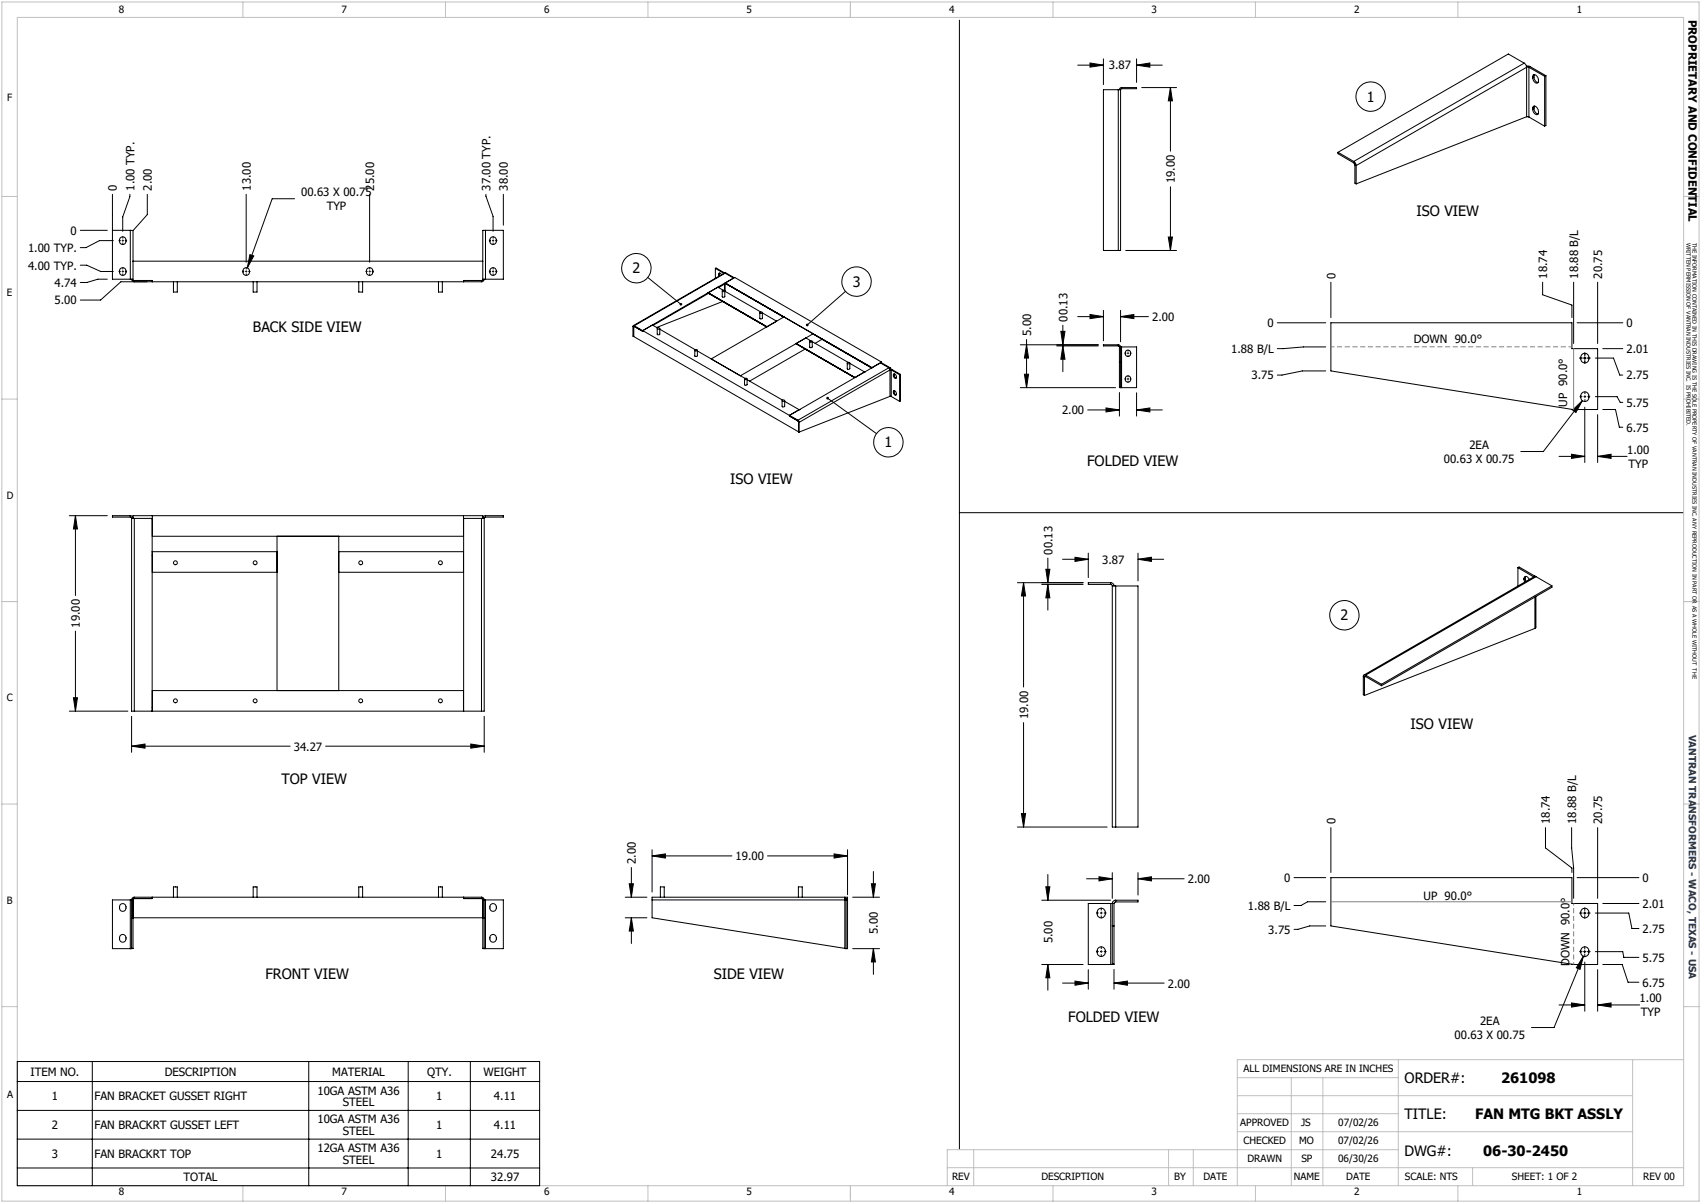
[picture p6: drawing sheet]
<svg xmlns="http://www.w3.org/2000/svg" width="420mm" height="297mm" viewBox="0 0 420 297" stroke-linecap="round" stroke-linejoin="round" font-family="sans-serif">
<g fill="none" stroke="#000" stroke-width=".25">
<path d="M236.9 5v278.8M266.1 16.1h6.4M269.1 15.6l3.4 .5-3.4 .5zM272.5 14.5v6.4M280.6 16.1l3.3-.5v1zM280.6 14.5v5.9M280.6 16.1h6.4M376.3 15.6l.5 .4 .1 .6M376.3 15.6l-42 24.3M376.3 15.6l-3.9-2.3-42 24.3M376.9 16.3l.9 .1M376.9 16.6h.6"/>
<path d="M376.9 16.6l-42 24.3M376.9 16.6v12.2M377.5 16.6v12.3M377.5 16.6l3.9 2.2M377.8 16.4l3.9 2.3M377.8 16.4l-.3 .2M378.5 18.9a.5 .5 0 0 1 .4-.5 .5 .5 0 0 1 .5 .4 1.29 1.29 0 0 1 .2 1.7 1.28 1.28 0 0 1-1.1-1.3M378.5 18.9v.3M378.7 19a1.37 1.37 0 0 0 1.1 1.4M378.7 18.7l-.2 .2M378.7 19l-.2 .2M378.7 18.7v.3"/>
<path d="M378.8 18.4l-.1 .3M381.4 18.8v12.3M381.7 18.7l-.3 .1M381.7 18.7v12.3l-.3 .1M276.1 22.2h.6M276.1 22.2v39.6M276.1 22.2h-3.6v39.6h3.6M276.7 22.2v39.6h-.6M276.9 21.6l-.4 .2-.1 .4M276.9 21.9l-.2 .3M276.9 21.6v.3M276.9 21.6h3.7v.3h-3.7"/>
<path d="M281.9 21.6h8.6M289 21.6l.5 3.3h-1zM289 21.6v15.7M330.4 37.6l3.9 2.3M330.4 37.6v.4l3.9 2.2M334.3 39.9l.3 .3 .3 .7M334.3 39.9v.3M376.9 28.8l.6 .1M376.9 28.8l-42 16.6M377.5 28.9l3.9 2.2M378.5 26.7a.5 .5 0 0 1 .4-.6 .5 .5 0 0 1 .5 .4 1.29 1.29 0 0 1 .2 1.8 1.21 1.21 0 0 1-1.1-1.3M378.5 26.7v.3"/>
<path d="M378.7 26.8a1.46 1.46 0 0 0 1.1 1.3M378.7 26.5v.3M378.7 26.5l-.2 .2M378.7 26.8l-.2 .2M378.8 26.2l-.1 .3M19.8 56.9h6.7M27.8 48v20.9h4.4M27.8 56.9h4.4M28 59.4h-3.4l-3.4 1.7h-1.4M29.8 58.6a.89 .89 0 0 1 1.3 .9 .89 .89 0 0 1-1.4 .6 1.31 1.31 0 0 1 .1-1.5zM32.1 48v.5l-1.8 5v3.6M32.2 56.9h.6"/>
<path d="M32.2 56.9v12M32.8 56.9v12.3h4.8v.4M36.4 48v5l-3.6 3.9M60.8 48v16.7M72.7 49.1h-5.5l-6.1 17M91.3 48v16.7M119.9 56.9h-.7v12.3h-4.8v.4M119.9 56.9v12M119.9 56.9h4.4v12h-4.4M120 48v.4l1.7 5v3.7M121.1 58.8a.88 .88 0 0 1 1.2 0 .88 .88 0 0 1 0 1.2 .88 .88 0 0 1-1.2 .1l-.1-.3zM124.3 48v7.6"/>
<path d="M288.5 58.5h1l-.5 3.3zM289 46.1v15.7M334.3 40.2l.2 .5M334.5 40.7l.4 .2M334.5 40.7v4.5l.4 .2M334.9 40.9v4.5M19.8 65.5h1.6l3.5 1.5h3.1M26.5 68.9h-2.3l-2.8 .8h-1.6M29.7 66.4a.88 .88 0 0 1 1.2 0 .88 .88 0 0 1 0 1.3 .88 .88 0 0 1-1.2 0l-.2-.3zM32.2 68.9h.6M32.5 68.9a.66 .66 0 0 0 .7 .7v-.4M32.8 64.5h86.4"/>
<path d="M42.8 69.6v2.5h1v-2.5M60.1 66.4a.88 .88 0 0 1 1.3 0 .88 .88 0 0 1 0 1.3 .88 .88 0 0 1-1.3 0l-.1-.3zM61.7 62.9l1 .3-1.6 2.9zM62.5 69.6v2.5h1v-2.5M88.6 69.6v2.5h.9v-2.5M90.6 66.4a.88 .88 0 0 1 1.2 0 .88 .88 0 0 1 0 1.3 .88 .88 0 0 1-1.2 0l-.1-.3zM108.3 69.6v2.5h.9v-2.5M114.5 69.2v.4M118.9 69.2v.4M118.9 69.6h-89.1l-5 4.5h-5M119.2 68.9h.7M119.6 68.9a.66 .66 0 0 1-.7 .7"/>
<path d="M121.1 66.4a.88 .88 0 0 1 1.2 0 .88 .88 0 0 1 0 1.3 .88 .88 0 0 1-1.2 0l-.1-.3zM159.9 68.5l8.2 6.6M174.9 72.3h.1M174.9 72.3l14.4 8.4M174.9 72.3l14.5 8.4 2.4-1.4-3.6-2M174.9 72.4l-13.6 7.9M176.6 66.2h.2l2.1 1.2M176.6 66.2v2.5M176.6 66.2l2.1 1.3M177.4 71l1.7-1 14.4 8.3M177.5 67.7a.35 .35 0 0 1 .4-.3 .35 .35 0 0 1 .3 .4M177.5 67.8l.1 .4"/>
<path d="M177.5 67.7v.1M177.6 67.8l.1 .3M177.6 67.6l-.1 .1M177.6 67.8h-.1M177.6 67.6v.2M177.7 67.4l-.1 .2M178.3 71.8v1.4l.2 .2 .5-.2v-1.4M178.4 71.7h.5a.23 .23 0 0 1-.3 .3 .23 .23 0 0 1-.2-.3zM178.4 74.4l-16.3 6.5M178.5 71.6l-1.2-.7-2.4 1.4M178.7 67.5h.1M178.9 67.4h.1"/>
<path d="M178.9 67.4l-.2 .1M178.9 70.1v1.6M179 71.9l8.8 5.1M179 67.4l-22.6 13M179 70.1v1.8M179 67.4h.2l2.1 1.2M179 67.4l-22.4 13M179 67.4l2.1 1.2M179.1 69.9h.1M179.1 69.9v.1M179.1 69.9l14.5 8.3-18 10.4 7.2 4.2 18-10.4v.1M179.1 69.9l36.2 20.9"/>
<path d="M179.1 69.9l2.3-1.4 36.3 20.9M181.1 68.6l-22.4 13v.2l-2.2-1.3v2.6M181.1 68.6v.1M187.6 77.2v1.4l.2 .1 .4-.1v-1.4M187.7 77.1l.4-.1a.25 .25 0 0 1-.2 .4 .25 .25 0 0 1-.2-.3zM208.8 71.9l-9.5 8.3M266.1 78.2h6.4M269.1 77.6l3.4 .6-3.4 .5zM272.5 76.6v7.5M276.7 78.2l3.3-.6v1.1zM276.7 76.6v7.8M276.7 78.2h6.9"/>
<path d="M278 61.8h12.5M315.4 79.7h11.9M328.6 69.7v8.7M328.6 79.7h59.5v6.4h6.4v15h-6.4l-59.5-9.5zM380.9 69.7v3.1l7.2 2.5v3.1M388.5 69.7v15.1M389.4 79.7h11.3M394.5 69.7v15.1M156.3 80.6v2.4l.2 .1M156.5 83.1l40.7 23.5M156.6 80.4h-.2l-.1 .2M156.6 80.4v.2h-.3"/>
<path d="M156.6 80.4l38.3 22.1M161.1 80.3l1.2 .7M162.3 81h.1a.28 .28 0 0 1 .4-.1 .28 .28 0 0 1 0 .4 .28 .28 0 0 1-.4 0zM162.3 81.1v1.4l.1 .2 .5-.2v-1.4M162.9 81.3l8.7 5M171.6 86.5v1.4l.1 .1 .5-.1v-1.4M171.6 86.4l.4-.1 .2 .2-.4 .1zM172.2 86.6l11.7 6.8M183.8 93.6v1.4l.2 .1 .5-.1v-1.4M183.8 93.5l.5-.1a.27 .27 0 0 1-.2 .4 .27 .27 0 0 1-.3-.3zM184.5 93.7l8.7 5.1M193.1 98.9v1.4l.2 .2 .4-.2v-1.4"/>
<path d="M193.1 98.8l.4-.1a.25 .25 0 0 1 .1 .4 .25 .25 0 0 1-.3 .1 .25 .25 0 0 1-.2-.4zM193.7 99.1l3.6 2M196.6 84.8h.1M196.6 84.8l14.4 8.4M196.6 84.8l14.5 8.4M198.8 86.2l-13.7 7.9M198.9 86.2h.1M199.9 84.2l.5-.1a.26 .26 0 0 1-.2 .4 .26 .26 0 0 1-.3-.3zM199.9 84.3v1.4l.2 .1 .5-.1v-1.4M200.1 84.1l-1.1-.7-2.4 1.4M200.6 84.3l8.8 5.2M200.8 82.5l14.4 8.3-12.2-7.1-1.7 1.1"/>
<path d="M204.4 98.3l12 8.8M209.2 89.6v1.4l.1 .2 .5-.2v-1.4M209.2 89.6l.5-.1a.26 .26 0 0 1-.2 .3 .26 .26 0 0 1-.3-.2zM209.8 89.7l3.7 2.1M211.1 93.2h.1M213.5 91.8h.1M213.5 91.8l-2.4 1.4M215.3 90.8h.1M217.7 89.6l-.2 .1M217.7 89.6l2.2 1.3M217.7 89.4l-2.4 1.4M217.7 89.4v.2"/>
<path d="M219.5 90.8l.2 .5M219.5 90.8l-2.1-1.2-22.5 12.9M219.5 90.8l-22.5 12.9M219.7 91.3h.4M219.7 91.2h.5M219.7 97.9h.4M219.7 91.3l-22.4 13M219.7 91.3v6.6M219.7 97.9l-22.4 8.8M219.9 90.9l-.2 .1M219.9 90.9v.3M220.1 97.9l2 1.2"/>
<path d="M220.1 91.3v6.6M220.1 91.3l2 1.2M220.2 91.2l-.1 .1M220.2 91.2l2.1 1.2M220.6 96.7a.37 .37 0 0 1 .5-.2 .37 .37 0 0 1 .2 .4v.4a.37 .37 0 0 1-.4 .3 .37 .37 0 0 1-.3-.5v-.2M220.6 92.6v-.1a.52 .52 0 0 1 .6 0 .52 .52 0 0 1 .1 .7 .37 .37 0 0 1-.4 .2 .37 .37 0 0 1-.3-.4v-.3M220.6 92.6v.1M220.6 96.7v.2M220.7 92.6l.2 .6 .4 .1M220.7 96.8l.2 .4 .4 .3M220.7 92.5l-.1 .1M220.7 92.6l-.1 .1"/>
<path d="M220.7 92.5v.1M220.7 96.6v.2M220.7 96.6l-.1 .1M220.7 96.8l-.1 .1M220.8 92.3l-.1 .2M220.8 96.4l-.1 .2M222.1 92.5v6.6M222.3 92.4l-.2 .1M222.3 92.4v6.6l-.2 .1M251.9 85.1h19.3M251.9 95.7h23.5M252.9 92.4h1.1l-.5 3.3z"/>
<path d="M253.5 85.1l.5 3.3h-1.1zM253.5 83.8v11.9M260.9 85.4h10.3M261.9 81.8h1.1l-.6 3.3zM262.4 85.4l.6 3.3h-1.1zM262.4 80.3v4.8M262.4 85.4v6.4M276.1 85.1l.3 .1 .3 .5M276.1 85.4l.3 .3M276.1 85.1v.3M276.1 85.1h-3.6v.3h3.6M276.4 95.6l.3 .1"/>
<path d="M276.4 85.7h.3M276.4 89.4h.3M276.4 85.7v9.9M276.4 96.9v5.8M276.4 95.6h.3M276.7 95.6v.1M276.7 85.7h.2M276.7 85.7v9.9M276.7 95.7h.2M276.9 85.7h3.7v10h-3.7M276.9 85.7v10M278 93a.71 .71 0 0 1 1 .1 .71 .71 0 0 1 0 1 .71 .71 0 0 1-1 0l-.2-.2z"/>
<path d="M278 86.7a.71 .71 0 0 1 1 0 .71 .71 0 0 1 0 1 .71 .71 0 0 1-1 .1l-.2-.3zM280.6 97v5.7M327.3 85.7h-5.5l-6.4 .4M327.3 91.6h-5.7l-5.1 1h-1.1M390 88.4h.7M390.5 97.1a1.12 1.12 0 0 1 1.9 .7 1.12 1.12 0 0 1-1.5 1.2 1.34 1.34 0 0 1-.4-1.9zM390.5 87.6a1.12 1.12 0 0 1 1.9 .6 1.12 1.12 0 0 1-1.5 1.3 1.34 1.34 0 0 1-.4-1.9zM390.7 98.9l-9.6 12.6h-5.6M391 88.4h.6M391.3 87.1v.7M391.3 88.1v.6M391.3 89v.7"/>
<path d="M391.9 88.4h.7M393.9 88.4h4.5l1.5 4.2h.8M393.9 97.9h5.4l.7 1.4h.7M395.7 86.1h5M194.9 102.5v.2M194.9 102.7l2.3 1.3v2.6M194.9 102.7h.1M194.9 102.5l2.1 1.2M197 103.7l.3 .6M197.2 106.6l.1 .1M197.3 101.1h.1M197.3 101.1l-2.4 1.4"/>
<path d="M197.3 101.1v.1M197.3 104.3v2.4M268.6 101.2h7.8M273.1 100.7l3.3 .5-3.3 .5zM280.6 101.2l3.3-.5v1zM280.6 101.2h6.4M385 112.7h6.3M388 112.1l3.3 .6-3.3 .5zM388.3 101.2l2.4-2.3-1.6 2.9zM391.3 100.5v13.7M394.5 112.7l3.3-.6v1.1zM394.5 102.4v11.8"/>
<path d="M394.5 112.7h7.2M395.7 101.1h3.2l.9 4.4h.9M17.1 127.3h9.4M18.6 127.3l.5 3.3h-1zM18.6 127.3v19.7M32.2 127.3a.61 .61 0 0 1 .6 .7v-.7h86.4v.7a.61 .61 0 0 1 .7-.7M32.2 127.7h.2l.1 .3M32.2 127.3h-4.4v.4h4.4M32.2 127.3v.4M32.5 128h.7M32.5 128v47.6h.7M33.2 128v47.6"/>
<path d="M33.2 128h4.4M37.6 128.3h.1M37.6 136.2h30.8M37.6 137.2h.1M37.6 127.3v48.3M68.4 132.4v38.1M83.6 136.2h30.9M83.6 132.4v38.1M114.4 127.3v5.1h-76.8M114.4 136.2v5.1h-30.8M114.4 128.3h.1M114.4 137.2h.1"/>
<path d="M118.9 128h.7M118.9 128h-4.4v47.6M118.9 128v47.6M119.6 128v47.6h-.7M119.9 127.7h-.3v.3M119.9 127.3h4.4v.4h-4.4M119.9 127.3v.4M236.9 126.6h178.8M258.7 137.8v6.1M262.4 138.1h6.3M265.4 137.6l3.3 .5-3.3 .5zM268.7 136.6v6"/>
<path d="M281 138.1l3.3-.5v1zM281 136.6v6.8M281 138.1h6.3M18.6 155.8v19.8M37.6 141.3h30.8M251.2 143.9h16.2M252.7 143.9l.5 3.2h-1zM252.7 143.9v25.7M257.2 144.3h10.2M258.2 140.5h1l-.5 3.4zM258.7 144.3l.5 3.3h-1zM258.7 144.3v6.3"/>
<path d="M274.2 143.9a.78 .78 0 0 1 .9 .8M274.2 144.3l.3 .1 .1 .3M274.2 143.9v.4M274.2 143.9h-5.5v.4h5.5M274.6 144.7h.9M274.6 144.7v59.5h.9M275.5 144.7v59.5M275.5 144.7h5.5v59.5h-5.5M374.8 140.2l.3-.2 3.9 2.2M374.8 140.2l3.9 2.2M374.8 140.2v4.5M376.3 142.8a.59 .59 0 0 1 .6-.5 .59 .59 0 0 1 .6 .5l.1 .3"/>
<path d="M376.3 143.1l.2 .6M376.3 142.8v.3M376.6 142.9l.2 .6M376.6 142.6l-.3 .2M376.6 142.9l-.3 .2M376.6 142.6v.3M376.7 142.3l-.1 .3M378.7 142.4h.1M379 142.2l.1 .1M379 147.4v7.7M379 155.1l-42.1 16.6M379 142.2l-.3 .2"/>
<path d="M379.2 147.3v7.5l-.2 .3M379.3 142.4l-.5-.1-42 24.3M379.3 142.4l-42.1 24.3M379.3 142.4l3.9 2.2M383.2 144.6l-42.1 24.3M383.2 144.6v.4l-42.1 24.3M17.1 175.6h14.5M18.1 172.3h1l-.5 3.3zM32.5 176.8v8.9M33.2 175.6h85.7M37.6 174.6h.1M37.6 170.5h76.8v5.1"/>
<path d="M114.4 174.6h.1M119.6 176.8v8.9M252.7 178.4v25.8M336.6 167l.3 .2M336.6 167v4.5l.3 .2M336.9 167.2v4.5M337.2 166.7a.35 .35 0 0 0-.4 0 .35 .35 0 0 0-.2 .3M337.2 167l-.3 .2M337.2 167l3.9 2.3M337.2 166.7v.3M337.2 166.7l3.9 2.2M341.1 168.9v.4"/>
<path d="M32.5 184.2l3.3-.5v1zM32.5 184.2h39.1M80.4 184.2h39.2M116.2 183.7l3.4 .5-3.4 .5zM155.4 218.2h1l-.5 3.3zM155.9 214.2v7.3M161 211.3l3.3-.5v1zM161 209.8v10.4M161 211.3h19.7M189.5 211.3h19.8M206 210.8l3.3 .5-3.3 .5zM209.3 209.8v11.1"/>
<path d="M215.2 218.2h.9l-.4 3.3zM215.7 215.2v6.3M251.2 204.2h22.2M252.2 200.9h1l-.5 3.3zM258.2 218.9h1l-.5 3.3zM258.7 215.9v6.3M268.3 217h6.3M271.4 216.5l3.2 .5-3.2 .5zM274.6 215.4v6.4M281 217l3.3-.5v1zM281 215.4v5.6M281 217h11.4"/>
<path d="M319.5 216.7h7.8M328.6 204.3v11.1M328.6 216.7h59.5v6.4h6.4v15h-6.4l-59.5-9.5zM381.6 204.3v5l6.5 5v1.1M388.1 204.3v5l.4 5v7.5M389.4 216.7h15.3M394.5 204.3v17.5M29.7 231a.88 .88 0 0 1 1.2 0 .88 .88 0 0 1 0 1.3 .88 .88 0 0 1-1.2 0l-.2-.3zM29.7 223.4a.88 .88 0 0 1 1.2 0 .88 .88 0 0 1 0 1.2 .88 .88 0 0 1-1.2 .1l-.2-.3zM32.2 222.2h.3M32.2 222.2v12M32.2 222.2h-4.4v12h4.4"/>
<path d="M32.5 234.1l-.3 .1M32.5 222.2v11.9M32.5 226.6h87.1M32.5 234.1h.3M32.8 234.1l-.6 .1M33.2 221.5a.66 .66 0 0 0-.7 .7M33.2 221.5v.4l-.4 .3h-.3M33.2 221.5h85.7M37.6 221.5v.4l-4.8-.1v12.3M42.8 221.5v-2.5h1v2.5M62.5 221.5v-2.5h1v2.5M88.6 221.5v-2.5h.9v2.5"/>
<path d="M108.3 221.5v-2.5h.9v2.5M114.4 221.5v.3h4.8v12.3M114.5 221.5v.4M118.9 221.5a.66 .66 0 0 1 .7 .7M118.9 221.5v.4l.3 .3h.4M119.2 234.1l.4 .1M119.2 234.1h.4M119.6 234.1v.1M119.6 222.2h.3M119.6 222.2v11.9M119.6 234.2h.3M119.9 222.2v12"/>
<path d="M119.9 222.2h4.4v12h-4.4M121.1 231a.88 .88 0 0 1 1.2 0 .88 .88 0 0 1 0 1.3 .88 .88 0 0 1-1.2 0l-.1-.3zM121.1 223.4a.88 .88 0 0 1 1.2 0 .88 .88 0 0 1 0 1.2 .88 .88 0 0 1-1.2 .1l-.1-.3zM154.4 226.6h5.3M154.4 221.5h5.3M155.9 226.6l.5 3.3h-1zM155.9 226.6v6.3M161 222.2v-.7h48.3v12.7h-.4M161 222.2h47.6M161 222.2v4.4l47.6 7.5M163.1 221.5v-2.5h.9v2.5M197.1 221.5v-2.5h1v2.5"/>
<path d="M208.6 221.9l.3 .3M208.6 234.1l.3 .1M208.6 222.2h.3M208.6 221.5v.7M208.6 221.8h.7M208.6 222.1v.1M208.6 222.2v11.9M208.9 222.2h.4M208.9 222.2v12M210.5 221.5h6.7M210.5 234.2h6.7M215.7 234.2l.4 3.3h-.9z"/>
<path d="M215.7 234.2v6.4M257.2 238.1h10.2M257.2 222.2h17M258.7 238.1l.5 3.3h-1zM258.7 238.1v6.4M268.7 239.4v4.8M271.1 224.6a1.09 1.09 0 0 1 1.5 .1 1.09 1.09 0 0 1 0 1.5 1.09 1.09 0 0 1-1.5 0l-.2-.6zM271.3 234a1.11 1.11 0 0 1 1.6 .9 1.11 1.11 0 0 1-1.6 1 1.37 1.37 0 0 1 0-1.9zM274.2 223.1h.4M274.2 223.1h-5.5v15h5.5M274.2 223.1v15M274.6 238.1h-.4"/>
<path d="M274.6 223.1h.5M274.6 228.6h.5M274.6 223.1v15M274.6 238.1h.5M275.1 238.1h-.9M275.1 223.1v15M275.1 239.3v4.9M275.5 222.7l-.4 .4M275.5 222.2a.84 .84 0 0 0-.9 .9M275.5 222.2h5.5v.5h-5.5M275.5 222.2v.5M327.3 228.6h-3.9l-2.9 .8h-1"/>
<path d="M327.3 222.6h-4.4l-1.7 1h-1.7M390 225.4h.7M390 234.9h.7M390.5 234.1a1.09 1.09 0 0 1 1.5 .1 1.09 1.09 0 0 1 0 1.5 1.09 1.09 0 0 1-1.5 .1l-.2-.7zM390.5 224.6a1.09 1.09 0 0 1 1.5 .1 1.09 1.09 0 0 1 0 1.5 1.09 1.09 0 0 1-1.5 0l-.2-.6zM390.9 236.1l-.8 3.2-.9-.4zM390.9 236.1l-7.2 17.6h-5.6M391 225.4h.6M391 234.9h.6M391.3 224.1v.7M391.3 225.1v.6M391.3 226.1v.6"/>
<path d="M391.3 233.6v.7M391.3 234.6v.7M391.3 235.6v.7M391.3 237.5v12.2M391.9 225.4h.7M391.9 234.9h.7M393.9 225.4h8.3l.7 3.8h1.8M393.9 234.9h6.8l.2 1.5h3.8M394.5 239.4v10.3M395.7 223.1h9M395.7 238.1h4.8l1.5 4.4h2.7M262.4 242.7h6.3"/>
<path d="M265.4 242.2l3.3 .5-3.3 .5zM275.1 242.7l3.3-.5v1zM275.1 242.7h12.3M385 248.1h6.3M388 247.6l3.3 .5-3.3 .5zM394.5 248.1l3.3-.5v1zM394.5 248.1h10.3M4.3 262.1h128.9v30.6h-128.9zM4.3 267h128.9M4.3 274.1h128.9M22.8 262.1v30.6M76.2 262.1v30.6"/>
<path d="M100.8 262.1v30.6M116.1 262.1v30.6M4.3 281.2h128.9M4.3 288.4h128.9"/>
<circle cx="338.4" cy="23.8" r="3.6"/>
<circle cx="157.1" cy="66.2" r="3.6"/>
<circle cx="211.5" cy="69.5" r="3.6"/>
<circle cx="219.4" cy="109.2" r="3.6"/>
<circle cx="43.3" cy="138.9" r=".47"/>
<circle cx="63" cy="138.9" r=".47"/>
<circle cx="89.1" cy="138.9" r=".47"/>
<circle cx="108.8" cy="138.9" r=".47"/>
<circle cx="332" cy="151.9" r="3.6"/>
<circle cx="43.3" cy="173" r=".47"/>
<circle cx="63" cy="173" r=".47"/>
<circle cx="89.1" cy="173" r=".47"/>
<circle cx="108.8" cy="173" r=".47"/>
</g>
<g fill="none" stroke="#c0c0c0" stroke-width=".25">
<path d="M.5 .5h419v296h-419zM4.3 4.3h411.4v288.4h-411.4zM60 .5v3.8M110 .5v3.8M160 .5v3.8M210 .5v3.8M260 .5v3.8M310 .5v3.8M360 .5v3.8M.5 48.5h3.8M415.7 48.5h3.8M.5 98.5h3.8"/>
<path d="M415.7 98.5h3.8M.5 148.5h3.8M415.7 148.5h3.8M.5 198.5h3.8M415.7 198.5h3.8M.5 248.5h3.8M415.7 248.5h3.8M305.5 270.5h97.6M305.5 279.4h97.6M305.5 275h39.8M305.5 266.1h39.8M318.8 266.1v26.6"/>
<path d="M326.6 266.1v26.6M345.3 261.6v31.1M403.1 261.6v31.1M415.7 261.6h-110.2v31.1M60 292.7v3.8M110 292.7v3.8M160 292.7v3.8M210 292.7v3.8M233.9 288.3h181.8M240.4 283.8v8.9M260 292.7v3.8M288.5 283.8v8.9"/>
<path d="M294.6 283.8v8.9M310 292.7v3.8M345.3 283.8h-111.4v8.9M360 292.7v3.8M363.6 288.3v4.4"/>
</g>
<g fill="#000">
<path d="M269.1 15.6l3.4 .5-3.4 .5zM280.6 16.1l3.3-.5v1zM289 21.6l.5 3.3h-1zM61.7 62.9l1 .3-1.6 2.9zM269.1 77.6l3.4 .6-3.4 .5zM276.7 78.2l3.3-.6v1.1zM288.5 58.5h1l-.5 3.3zM253.5 85.1l.5 3.3h-1.1zM252.9 92.4h1.1l-.5 3.3zM261.9 81.8h1.1l-.6 3.3zM262.4 85.4l.6 3.3h-1.1zM388.3 101.2l2.4-2.3-1.6 2.9z"/>
<path d="M273.1 100.7l3.3 .5-3.3 .5zM280.6 101.2l3.3-.5v1zM388 112.1l3.3 .6-3.3 .5zM394.5 112.7l3.3-.6v1.1zM18.6 127.3l.5 3.3h-1zM265.4 137.6l3.3 .5-3.3 .5zM281 138.1l3.3-.5v1zM252.7 143.9l.5 3.2h-1zM258.7 144.3l.5 3.3h-1zM258.2 140.5h1l-.5 3.4zM18.1 172.3h1l-.5 3.3zM32.5 184.2l3.3-.5v1z"/>
<path d="M116.2 183.7l3.4 .5-3.4 .5zM161 211.3l3.3-.5v1zM206 210.8l3.3 .5-3.3 .5zM252.2 200.9h1l-.5 3.3zM271.4 216.5l3.2 .5-3.2 .5zM281 217l3.3-.5v1zM155.4 218.2h1l-.5 3.3zM155.9 226.6l.5 3.3h-1zM215.7 234.2l.4 3.3h-.9zM215.2 218.2h.9l-.4 3.3zM258.2 218.9h1l-.5 3.3zM258.7 238.1l.5 3.3h-1z"/>
<path d="M390.9 236.1l-.8 3.2-.9-.4zM265.4 242.2l3.3 .5-3.3 .5zM275.1 242.7l3.3-.5v1zM388 247.6l3.3 .5-3.3 .5zM394.5 248.1l3.3-.5v1z"/>
<path d="M167.9 74.9v.4l.4 .1-.2-.3 .3 .2-.1-.4zM204.1 98l.3 .3-.3-.2a.35 .35 0 0 0 .2 .5 .35 .35 0 0 0 .4-.4 .35 .35 0 0 0-.5-.2zM199.1 79.9l-.1 .5 .3-.2-.2 .3a.33 .33 0 0 0 .4 0 .33 .33 0 0 0 .1-.5 .33 .33 0 0 0-.5-.1z"/>
</g>
<g fill="none" stroke="#000" stroke-width=".25" stroke-dasharray="15.2 1.3 1.3 1.3" stroke-linecap="butt">
<path d="M29.8 59.4h-.5M30.3 59.4v.3M30.3 59.4h.3M30.3 59.4v-.3M30.3 59.4h-.2M30.3 59.9v.5M30.3 58.9v-.6M30.8 59.4h.6M121.3 59.4h-.6M121.8 59.4v.3M121.8 59.4h.2M121.8 59.4v-.3"/>
<path d="M121.8 59.4h-.3M121.8 59.9v.5M121.8 58.9v-.6M122.3 59.4h.5M29.8 67h-.5M30.3 67v.3M30.3 67h.3M30.3 67v-.2M30.3 67h-.2M30.3 67.5v.6M30.3 66.5v-.5M30.8 67h.6"/>
<path d="M60.3 67h-.5M60.8 67v.3M60.8 67h.3M60.8 67v-.2M60.8 67h-.3M60.8 67.5v.6M60.8 66.5v-.5M61.3 67h.5M90.8 67h-.6M91.3 67v.3M91.3 67h.2M91.3 67v-.2"/>
<path d="M91.3 67h-.3M91.3 67.5v.6M91.3 66.5v-.5M91.8 67h.5M121.3 67h-.6M121.8 67v.3M121.8 67h.2M121.8 67v-.2M121.8 67h-.3M121.8 67.5v.6M121.8 66.5v-.5M122.3 67h.5"/>
<path d="M278.1 93.6h-.4M278.1 87.2h-.4M278.5 93.6v-.3M278.5 93.6h-.2M278.5 93.6v.2M278.5 93.6h.2M278.5 93.1v-.4M278.5 94v.4M278.5 87.2v-.2M278.5 87.2h-.2M278.5 87.2v.2M278.5 87.2h.2"/>
<path d="M278.5 86.8v-.5M278.5 87.6v.5M279 93.6h.4M279 87.2h.4M390.7 97.9h-.7M390.7 88.4h-.7M391.3 97.9v.3M391.3 97.9h.4M391.3 97.9v-.3M391.3 97.9h-.3M391.3 98.6v.6M391.3 97.3v-.7"/>
<path d="M391.3 88.4v.3M391.3 88.4h.4M391.3 88.4v-.3M391.3 88.4h-.3M391.3 89v.7M391.3 87.8v-.7M392 97.9h.6M392 88.4h.6M271.3 234.9h-.7M271.3 225.4h-.7M271.9 234.9v-.3M271.9 234.9h-.3"/>
<path d="M271.9 234.9v.3M271.9 234.9h.3M271.9 234.3v-.7M271.9 235.6v.6M271.9 225.4v-.3M271.9 225.4h-.3M271.9 225.4v.3M271.9 225.4h.3M271.9 224.8v-.7M271.9 226v.7M272.6 234.9h.6M272.6 225.4h.6"/>
</g>
<path d="M388.1 85.6h-59.5" fill="none" stroke="#808080" stroke-width=".25" stroke-dasharray="1.3 .6" stroke-dashoffset=".4" stroke-linecap="butt"/>
<path d="M388.5 86.1v15M328.6 222.6h59.5" fill="none" stroke="#808080" stroke-width=".25"/>
<path d="M388.6 238.1v-15.1" fill="none" stroke="#808080" stroke-width=".25" stroke-dasharray="1.3 .6" stroke-dashoffset=".7" stroke-linecap="butt"/>
<g font-size="3.5">
<text x="337.5" y="25.1">1</text>
<text x="349.7" y="53.2">ISO VIEW</text>
<text x="156.2" y="67.5">2</text>
<text x="210.5" y="70.8">3</text>
<text x="62.5" y="82">BACK SIDE VIEW</text>
<text x="218.4" y="110.5">1</text>
<text x="180.3" y="119.4">ISO VIEW</text>
<text x="268.4" y="115.2">FOLDED VIEW</text>
<text x="331" y="153.2">2</text>
<text x="348.3" y="179.9">ISO VIEW</text>
<text x="69.5" y="193.6">TOP VIEW</text>
<text x="65.6" y="241.7">FRONT VIEW</text>
<text x="176.3" y="241.7">SIDE VIEW</text>
<text x="263.8" y="252.4">FOLDED VIEW</text>
<text x="346.8" y="267.4">ORDER#:</text>
<text x="370.7" y="267.4">261098</text>
<text x="346.8" y="276.2">TITLE:</text>
<text x="364.2" y="276.2">FAN MTG BKT ASSLY</text>
<text x="346.8" y="285.4">DWG#:</text>
<text x="366.2" y="285.4">06-30-2450</text>
</g>
<g font-size="2.8">
<text x="416.9" y="4.9" transform="rotate(90 416.9 4.9)">PROPRIETARY AND CONFIDENTIAL</text>
<text x="273.8" y="17.2">3.87</text>
<text x="28.9" y="47.1" transform="rotate(-90 28.9 47.1)">0</text>
<text x="33.2" y="47.1" transform="rotate(-90 33.2 47.1)">1.00 TYP.</text>
<text x="37.5" y="47.1" transform="rotate(-90 37.5 47.1)">2.00</text>
<text x="61.9" y="47.1" transform="rotate(-90 61.9 47.1)">13.00</text>
<text x="92.4" y="47.1" transform="rotate(-90 92.4 47.1)">25.00</text>
<text x="121.1" y="47.1" transform="rotate(-90 121.1 47.1)">37.00 TYP.</text>
<text x="125.4" y="47.1" transform="rotate(-90 125.4 47.1)">38.00</text>
<text x="290.1" y="45.2" transform="rotate(-90 290.1 45.2)">19.00</text>
<text x="74.4" y="48.5">00.63 X 00.75</text>
<text x="80.7" y="51.9">TYP</text>
<text x="17.4" y="58">0</text>
<text x="6.9" y="62.2">1.00 TYP.</text>
<text x="6.9" y="66.6">4.00 TYP.</text>
<text x="13.5" y="70.8">4.74</text>
<text x="329.7" y="68.8" transform="rotate(-90 329.7 68.8)">0</text>
<text x="382" y="68.8" transform="rotate(-90 382 68.8)">18.74</text>
<text x="389.7" y="68.8" transform="rotate(-90 389.7 68.8)">18.88 B/L</text>
<text x="395.6" y="68.8" transform="rotate(-90 395.6 68.8)">20.75</text>
<text x="13.5" y="75.2">5.00</text>
<text x="254.6" y="82.9" transform="rotate(-90 254.6 82.9)">5.00</text>
<text x="263.6" y="79.4" transform="rotate(-90 263.6 79.4)">00.13</text>
<text x="284.5" y="79.2">2.00</text>
<text x="313" y="80.8">0</text>
<text x="401.6" y="80.8">0</text>
<text x="304" y="87.2">1.88 B/L</text>
<text x="349.1" y="84.7">DOWN 90.0°</text>
<text x="401.6" y="87.2">2.01</text>
<text x="309" y="93.7">3.75</text>
<text x="401.6" y="93.7">2.75</text>
<text x="387" y="100.4" transform="rotate(-90 387 100.4)">UP 90.0°</text>
<text x="401.6" y="100.4">5.75</text>
<text x="262.2" y="102.3">2.00</text>
<text x="401.6" y="106.6">6.75</text>
<text x="362.8" y="110.9">2EA</text>
<text x="401.8" y="112">1.00</text>
<text x="356.5" y="114.3">00.63 X 00.75</text>
<text x="402.1" y="115.4">TYP</text>
<text x="259.8" y="136.9" transform="rotate(-90 259.8 136.9)">00.13</text>
<text x="272.1" y="139.2">3.87</text>
<text x="19.7" y="154.9" transform="rotate(-90 19.7 154.9)">19.00</text>
<text x="253.8" y="177.5" transform="rotate(-90 253.8 177.5)">19.00</text>
<text x="72.5" y="185.3">34.27</text>
<text x="329.7" y="203.4" transform="rotate(-90 329.7 203.4)">0</text>
<text x="382.7" y="203.4" transform="rotate(-90 382.7 203.4)">18.74</text>
<text x="389.2" y="203.4" transform="rotate(-90 389.2 203.4)">18.88 B/L</text>
<text x="395.6" y="203.4" transform="rotate(-90 395.6 203.4)">20.75</text>
<text x="157" y="213.3" transform="rotate(-90 157 213.3)">2.00</text>
<text x="181.6" y="212.4">19.00</text>
<text x="293.3" y="218.1">2.00</text>
<text x="317.1" y="217.8">0</text>
<text x="405.6" y="217.8">0</text>
<text x="308.1" y="224.6">1.88 B/L</text>
<text x="351.5" y="222.1">UP 90.0°</text>
<text x="405.6" y="224.2">2.01</text>
<text x="216.8" y="230.6" transform="rotate(-90 216.8 230.6)">5.00</text>
<text x="259.8" y="232.9" transform="rotate(-90 259.8 232.9)">5.00</text>
<text x="313.2" y="230.5">3.75</text>
<text x="405.6" y="230.3">2.75</text>
<text x="387.6" y="238.5" transform="rotate(-90 387.6 238.5)">DOWN 90.0°</text>
<text x="405.6" y="237.4">5.75</text>
<text x="288.4" y="243.8">2.00</text>
<text x="405.6" y="243.6">6.75</text>
<text x="404.9" y="247.5">1.00</text>
<text x="405.2" y="250.9">TYP</text>
<text x="359.1" y="256.5">00.63 X 00.75</text>
<text x="365.5" y="253">2EA</text>
<text x="7.5" y="265.6">ITEM NO.</text>
<text x="40.7" y="265.6">DESCRIPTION</text>
<text x="82" y="265.6">MATERIAL</text>
<text x="105.4" y="265.6">QTY.</text>
<text x="119.4" y="265.6">WEIGHT</text>
<text x="12.8" y="271.6">1</text>
<text x="23.3" y="271.6">FAN BRACKET GUSSET RIGHT</text>
<text x="78.4" y="270.2">10GA ASTM A36</text>
<text x="84.6" y="273">STEEL</text>
<text x="107.7" y="271.6">1</text>
<text x="122" y="271.6">4.11</text>
<text x="12.8" y="278.7">2</text>
<text x="23.3" y="278.7">FAN BRACKRT GUSSET LEFT</text>
<text x="78.4" y="277.3">10GA ASTM A36</text>
<text x="84.6" y="280.2">STEEL</text>
<text x="107.7" y="278.7">1</text>
<text x="122" y="278.7">4.11</text>
<text x="12.8" y="285.9">3</text>
<text x="23.3" y="285.9">FAN BRACKRT TOP</text>
<text x="78.4" y="284.4">12GA ASTM A36</text>
<text x="84.6" y="287.3">STEEL</text>
<text x="107.7" y="285.9">1</text>
<text x="121.2" y="285.9">24.75</text>
<text x="45.3" y="291.6">TOTAL</text>
<text x="121.2" y="291.6">32.97</text>
</g>
<g font-size="2.5">
<text x="29.3" y="3.1">8</text>
<text x="84.3" y="3.1">7</text>
<text x="134.3" y="3.1">6</text>
<text x="184.3" y="3.1">5</text>
<text x="234.3" y="3.1">4</text>
<text x="284.3" y="3.1">3</text>
<text x="334.3" y="3.1">2</text>
<text x="389.3" y="3.1">1</text>
<text x="1.8" y="25">F</text>
<text x="1.7" y="73.1">E</text>
<text x="1.7" y="123.1">D</text>
<text x="1.7" y="173.1">C</text>
<text x="1.7" y="223.1">B</text>
<text x="307" y="264.7">ALL DIMENSIONS ARE IN INCHES</text>
<text x="1.8" y="271.1">A</text>
<text x="306.2" y="278.1">APPROVED</text>
<text x="321.2" y="278">JS</text>
<text x="330.4" y="278">07/02/26</text>
<text x="307" y="282.5">CHECKED</text>
<text x="308" y="287">DRAWN</text>
<text x="320.8" y="282.5">MO</text>
<text x="321.3" y="287">SP</text>
<text x="330.4" y="282.4">07/02/26</text>
<text x="330.4" y="286.9">06/30/26</text>
<text x="235.1" y="291.3">REV</text>
<text x="257.1" y="291.3">DESCRIPTION</text>
<text x="289.9" y="291.3">BY</text>
<text x="297.1" y="291.3">DATE</text>
<text x="319.5" y="291.3">NAME</text>
<text x="332.4" y="291.2">DATE</text>
<text x="346.9" y="291.3">SCALE: NTS</text>
<text x="373.3" y="291.3">SHEET: 1 OF 2</text>
<text x="405.7" y="291.3">REV 00</text>
<text x="29.3" y="295.1">8</text>
<text x="84.3" y="295.1">7</text>
<text x="134.3" y="295.1">6</text>
<text x="184.3" y="295.1">5</text>
<text x="234.3" y="295.1">4</text>
<text x="284.3" y="295.1">3</text>
<text x="334.3" y="295.1">2</text>
<text x="389.3" y="295.1">1</text>
</g>
<text font-size="2.5" fill="#003082" x="417" y="181.4" transform="rotate(90 417 181.4)">VANTRAN TRANSFORMERS - WACO, TEXAS - USA</text>
<g font-size="1.4">
<text x="416.5" y="59.9" transform="rotate(90 416.5 59.9)">WRITTEN PERMISSION OF VANTRAN INDUSTRIES INC. IS PROHIBITED.</text>
<text x="417.9" y="59.9" transform="rotate(90 417.9 59.9)">THE INFORMATION CONTAINED IN THIS DRAWING IS THE SOLE PROPERTY OF VANTRAN INDUSTRIES INC. ANY REPRODUCTION IN PART OR AS A WHOLE WITHOUT THE</text>
</g>
</svg>
